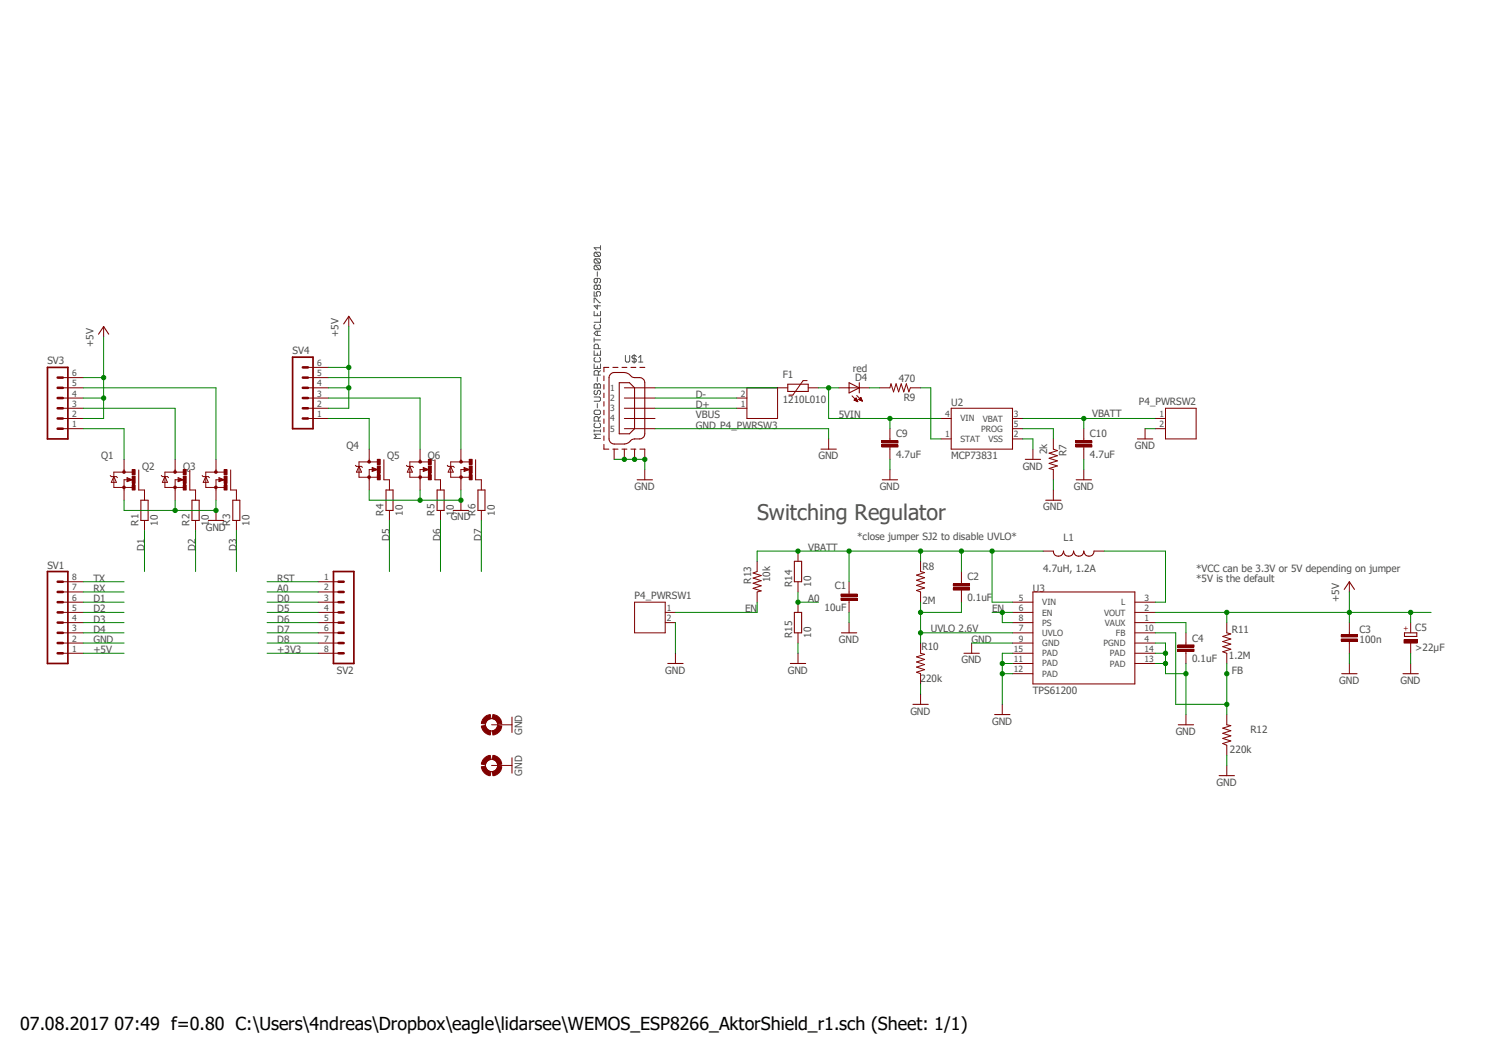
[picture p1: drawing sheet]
<svg xmlns="http://www.w3.org/2000/svg" width="297mm" height="210mm" viewBox="0 0 297 210" stroke-linecap="round" stroke-linejoin="round" font-family="sans-serif">
<path d="M8.9 48l279.1 108.8M288 48l-279.1 108.8" fill="none" stroke="#fff" stroke-width=".2"/>
<g fill="none" stroke="#505050" stroke-width=".2">
<path d="M118.2 58v.9h.6l-.2-.5 .2-.4h.5l.2 .2v.4l-.2 .3M118.4 50.2h.9l.2 .2v.4l-.2 .2M118.4 51.5h.9l.2 .2v.4l-.2 .2M118.4 52.7h.9l.2 .3v.4l-.2 .2M118.4 50.2l-.2 .2v.4l.2 .2h.9M118.4 51.5l-.2 .2v.4l.2 .2h.9M118.4 52.7l-.2 .3v.4l.2 .2h.9M118.4 52.7l.9 .9M118.4 51.5l.9 .8M118.4 50.2l.9 .8M118.8 55.4v.6l-.2 .3-.4-.3v-.4l.2-.2h.9l.2 .2v.4l-.2 .3M118.8 56.9l.2-.2 .5 .2v.5l-.2 .2-.5-.2"/>
<path d="M118.8 56.9l-.2-.2-.4 .2v.5l.2 .2 .4-.2M118.8 54.1v.8M118.8 56.9v.5M119.5 48.9v.8M119.5 49.3h-1.3l.4 .4M118.2 61.9v.9h1.3v-.9M118.2 69.8v.9h1.3v-.9M118.2 72.4v.9h1.3v-.9M118.2 76.5l.2-.2 .4 .2 .5-.2 .2 .2v.7h-1.3zM118.2 79h1.1l.2 .2v.4l-.2 .2h-1.1M118.2 60.2v-.9h.2l.9 .9h.2M118.2 67.2v.8"/>
<path d="M118.2 67.6h1.3M118.4 64.6l-.2 .2v.4l.2 .2h.9l.2-.2v-.4l-.2-.2M118.4 71.1l-.2 .2v.5l.2 .2h.9l.2-.2v-.5l-.2-.2M118.4 77.6l-.2 .3v.4l.2 .2 .4-.2v-.4l.2-.3 .5 .3v.4l-.2 .2M118.8 60.6v.9l-.6-.7h1.3M118.8 62.4v.4M118.8 65.9v.8M118.8 70.2v.5M118.8 72.8v.5M118.8 75v.9M118.8 76.5v.7M119 69.3v-.6l-.2-.2h-.4l-.2 .2v.6h1.3"/>
<path d="M119 74.6v-.7l-.2-.2h-.4l-.2 .2v.7h1.3M119.5 63.2v.9h-1.3M119.5 73.7l-.5 .4M119.5 65.9h-.9l-.4 .4 .4 .4h.9M124.4 70.7v1.1l.2 .2h.5l.2-.2v-1.1M126.2 70.5v1.7M126.6 70.9l-.2-.2h-.5l-.2 .2 .2 .4h.5l.2 .2v.3l-.2 .2h-.5l-.2-.2M127 72h.9M127 71.1l.5-.4v1.3M118.2 81.8l.2-.2h.9l.2 .2v.4l-.2 .2h-.9l-.2-.2zM118.2 85.7h1.3M118.2 85.5v.4"/>
<path d="M118.4 84.2l-.2 .2v.4l.2 .2h.9l.2-.2v-.4l-.2-.2M118.8 80.3v.8M119 83.7v-.6l-.2-.3h-.4l-.2 .3v.6h1.3M119.5 86.4h-1.3l.4 .4-.4 .4h1.3M119.5 85.5v.4M119.5 82.8l-.5 .5"/>
</g>
<path d="M19.6 66.5l1-1.6 1 1.6M27.6 93.5v4" fill="none" stroke="#800000" stroke-width=".21"/>
<g fill="none" stroke="#800000" stroke-width=".2">
<path d="M12.5 79.2h4.1M12.5 77.1h4.1M12.5 75.1h4.1M20.6 64.9v2.1M12.5 85.3h4.1M12.5 83.2h4.1M12.5 81.2h4.1M21.9 94.6l.2 .2h1.1l.2 .2M22.6 94.8l.6 1.1h-1.1zM24.7 93.4v.5M25.3 95l1 .4-1 .4zM25.4 95.4h-.7v2.1"/>
<path d="M26.3 93.9h-3.7v3h3.7M27.6 97.5h1.1M12.5 119.8h4.1M12.5 117.7h4.1M12.5 115.7h4.1M63.3 119.8h4.1M63.3 117.7h4.1M63.3 115.7h4.1M12.5 129.9h4.1M12.5 127.9h4.1M12.5 125.9h4.1M12.5 123.8h4.1"/>
<path d="M12.5 121.8h4.1M63.3 129.9h4.1M63.3 127.9h4.1M63.3 125.9h4.1M63.3 123.8h4.1M63.3 121.8h4.1"/>
</g>
<path d="M9.4 73.1h4.1v14.2h-4.1zM9.4 113.7h4.1v18.3h-4.1zM66.3 113.7h4.1v18.3h-4.1z" fill="none" stroke="#800000" stroke-width=".34"/>
<g fill="none" stroke="#800000" stroke-width=".51">
<path d="M11.5 77.1h1M11.5 79.2h1M11.5 75.1h1M11.5 81.2h1M11.5 83.2h1M11.5 85.3h1M11.5 115.7h1M11.5 117.7h1M11.5 119.8h1M67.4 115.7h1M67.4 117.7h1M67.4 119.8h1"/>
<path d="M11.5 125.9h1M11.5 127.9h1M11.5 129.9h1M11.5 121.8h1M11.5 123.8h1M67.4 125.9h1M67.4 127.9h1M67.4 129.9h1M67.4 121.8h1M67.4 123.8h1"/>
</g>
<path d="M25.4 95.2l.7 .2-.7 .2v-.2h.2" fill="none" stroke="#800000" stroke-width=".25"/>
<path d="M24.5 96.7h.3v.4h-.3z" fill-rule="evenodd" fill="#800000"/>
<path d="M24.5 96.7h.3v.4h-.3z" fill="none" stroke="#800000" stroke-width=".2"/>
<path d="M24.5 93.7h.3v.4h-.3z" fill-rule="evenodd" fill="#800000"/>
<path d="M24.5 93.7h.3v.4h-.3z" fill="none" stroke="#800000" stroke-width=".2"/>
<path d="M26.3 96.4h.6v1.1h-.6z" fill-rule="evenodd" fill="#800000"/>
<path d="M26.3 96.4h.6v1.1h-.6z" fill="none" stroke="#800000" stroke-width=".2"/>
<path d="M26.3 93.4h.6v1h-.6z" fill-rule="evenodd" fill="#800000"/>
<path d="M26.3 93.4h.6v1h-.6z" fill="none" stroke="#800000" stroke-width=".2"/>
<path d="M26.3 94.7h.6v1.4h-.6z" fill-rule="evenodd" fill="#800000"/>
<path d="M24.7 91.4v2M24.7 97.5v2M26.3 94.7h.6v1.4h-.6zM32.1 94.6l.2 .2h1l.2 .2M32.8 94.8l.5 1.1h-1zM34.8 93.4v.5M35.4 95l1 .4-1 .4zM35.6 95.4h-.8v2.1M36.4 93.9h-3.6v3h3.6M37.8 97.5h1.1" fill="none" stroke="#800000" stroke-width=".2"/>
<path d="M37.8 93.5v4" fill="none" stroke="#800000" stroke-width=".21"/>
<path d="M35.6 95.2l.6 .2-.6 .2v-.2h.1" fill="none" stroke="#800000" stroke-width=".25"/>
<path d="M34.6 96.7h.4v.4h-.4z" fill-rule="evenodd" fill="#800000"/>
<path d="M34.6 96.7h.4v.4h-.4z" fill="none" stroke="#800000" stroke-width=".2"/>
<path d="M34.6 93.7h.4v.4h-.4z" fill-rule="evenodd" fill="#800000"/>
<path d="M34.6 93.7h.4v.4h-.4z" fill="none" stroke="#800000" stroke-width=".2"/>
<path d="M36.4 96.4h.6v1.1h-.6z" fill-rule="evenodd" fill="#800000"/>
<path d="M36.4 96.4h.6v1.1h-.6z" fill="none" stroke="#800000" stroke-width=".2"/>
<path d="M36.4 93.4h.6v1h-.6z" fill-rule="evenodd" fill="#800000"/>
<path d="M36.4 93.4h.6v1h-.6z" fill="none" stroke="#800000" stroke-width=".2"/>
<path d="M36.4 94.7h.6v1.4h-.6z" fill-rule="evenodd" fill="#800000"/>
<path d="M34.8 91.4v2M34.8 97.5v2M36.4 94.7h.6v1.4h-.6zM40.2 94.6l.2 .2h1l.3 .2M40.9 94.8l.5 1.1h-1zM43 93.4v.5M43.6 95l1 .4-1 .4zM43.7 95.4h-.7v2.1M44.6 93.9h-3.7v3h3.7M45.9 97.5h1.1" fill="none" stroke="#800000" stroke-width=".2"/>
<path d="M45.9 93.5v4" fill="none" stroke="#800000" stroke-width=".21"/>
<path d="M43.7 95.2l.7 .2-.7 .2v-.2h.2" fill="none" stroke="#800000" stroke-width=".25"/>
<path d="M42.8 96.7h.3v.4h-.3z" fill-rule="evenodd" fill="#800000"/>
<path d="M42.8 96.7h.3v.4h-.3z" fill="none" stroke="#800000" stroke-width=".2"/>
<path d="M42.8 93.7h.3v.4h-.3z" fill-rule="evenodd" fill="#800000"/>
<path d="M42.8 93.7h.3v.4h-.3z" fill="none" stroke="#800000" stroke-width=".2"/>
<path d="M44.6 96.4h.6v1.1h-.6z" fill-rule="evenodd" fill="#800000"/>
<path d="M44.6 96.4h.6v1.1h-.6z" fill="none" stroke="#800000" stroke-width=".2"/>
<path d="M44.6 93.4h.6v1h-.6z" fill-rule="evenodd" fill="#800000"/>
<path d="M44.6 93.4h.6v1h-.6z" fill="none" stroke="#800000" stroke-width=".2"/>
<path d="M44.6 94.7h.6v1.4h-.6z" fill-rule="evenodd" fill="#800000"/>
<g fill="none" stroke="#800000" stroke-width=".2">
<path d="M61.3 79.2h4M61.3 77.1h4M61.3 75.1h4M61.3 73.1h4M69.4 62.9v2M28.7 97.5v2M38.9 97.5v2M43 91.4v2M43 97.5v2M44.6 94.7h.6v1.4h-.6zM47 97.5v2M61.3 83.2h4"/>
<path d="M61.3 81.2h4M70.7 92.5l.2 .3h1l.2 .2M71.4 92.8l.5 1.1h-1zM73.4 91.4v.5M74 93l1.1 .4-1.1 .4zM74.1 93.4h-.7v2M75 91.9h-3.6v3h3.7M76.4 95.4h1.1M28.7 103.5v2M38.9 103.5v2M43 101.5v2M47 103.5v2"/>
</g>
<path d="M68.4 64.4l1-1.5 1 1.5M28 99.5h1.5v4h-1.5zM38.2 99.5h1.4v4h-1.4zM46.3 99.5h1.4v4h-1.4zM76.4 91.4v4M41.4 103.5h3.1" fill="none" stroke="#800000" stroke-width=".21"/>
<path d="M58.2 71h4.1v14.3h-4.1z" fill="none" stroke="#800000" stroke-width=".34"/>
<path d="M60.2 79.2h1.1M60.2 75.1h1.1M60.2 77.1h1.1M60.2 73.1h1.1M60.2 81.2h1.1M60.2 83.2h1.1" fill="none" stroke="#800000" stroke-width=".51"/>
<path d="M74.1 93.2l.7 .2-.7 .2v-.2h.2" fill="none" stroke="#800000" stroke-width=".25"/>
<path d="M73.2 94.7h.4v.4h-.4z" fill-rule="evenodd" fill="#800000"/>
<path d="M73.2 94.7h.4v.4h-.4z" fill="none" stroke="#800000" stroke-width=".2"/>
<path d="M73.2 91.7h.4v.3h-.4z" fill-rule="evenodd" fill="#800000"/>
<path d="M73.2 91.7h.4v.3h-.4z" fill="none" stroke="#800000" stroke-width=".2"/>
<path d="M75.1 94.4h.5v1h-.5z" fill-rule="evenodd" fill="#800000"/>
<path d="M75.1 94.4h.5v1h-.5z" fill="none" stroke="#800000" stroke-width=".2"/>
<path d="M75.1 91.4h.5v1h-.5z" fill-rule="evenodd" fill="#800000"/>
<path d="M75.1 91.4h.5v1h-.5z" fill="none" stroke="#800000" stroke-width=".2"/>
<path d="M75.1 92.7h.5v1.4h-.5z" fill-rule="evenodd" fill="#800000"/>
<path d="M73.4 89.3v2.1M73.4 95.4v2.1M75.1 92.7h.5v1.4h-.5zM80.9 92.5l.1 .3h1l.3 .2M81.5 92.8l.5 1.1h-1zM83.6 91.4v.5M84.2 93l1 .4-1 .4zM84.3 93.4h-.7v2M85.2 91.9h-3.7v3h3.7M86.5 95.4h1.1" fill="none" stroke="#800000" stroke-width=".2"/>
<path d="M86.5 91.4v4" fill="none" stroke="#800000" stroke-width=".21"/>
<path d="M84.3 93.2l.7 .2-.7 .2v-.2h.2" fill="none" stroke="#800000" stroke-width=".25"/>
<path d="M83.4 94.7h.4v.4h-.4z" fill-rule="evenodd" fill="#800000"/>
<path d="M83.4 94.7h.4v.4h-.4z" fill="none" stroke="#800000" stroke-width=".2"/>
<path d="M83.4 91.7h.4v.3h-.4z" fill-rule="evenodd" fill="#800000"/>
<path d="M83.4 91.7h.4v.3h-.4z" fill="none" stroke="#800000" stroke-width=".2"/>
<path d="M85.2 94.4h.6v1h-.6z" fill-rule="evenodd" fill="#800000"/>
<path d="M85.2 94.4h.6v1h-.6z" fill="none" stroke="#800000" stroke-width=".2"/>
<path d="M85.2 91.4h.6v1h-.6z" fill-rule="evenodd" fill="#800000"/>
<path d="M85.2 91.4h.6v1h-.6z" fill="none" stroke="#800000" stroke-width=".2"/>
<path d="M85.2 92.7h.6v1.4h-.6z" fill-rule="evenodd" fill="#800000"/>
<path d="M83.6 89.3v2.1M83.6 95.4v2.1M85.2 92.7h.6v1.4h-.6zM89 92.5l.2 .3h1l.2 .2M89.7 92.8l.5 1.1h-1zM91.7 91.4v.5M92.3 93l1 .4-1 .4zM92.4 93.4h-.7v2M93.3 91.9h-3.6v3h3.6M94.6 95.4h1.2" fill="none" stroke="#800000" stroke-width=".2"/>
<path d="M94.6 91.4v4" fill="none" stroke="#800000" stroke-width=".21"/>
<path d="M92.4 93.2l.7 .2-.7 .2v-.2h.2" fill="none" stroke="#800000" stroke-width=".25"/>
<path d="M91.5 94.7h.4v.4h-.4z" fill-rule="evenodd" fill="#800000"/>
<path d="M91.5 94.7h.4v.4h-.4z" fill="none" stroke="#800000" stroke-width=".2"/>
<path d="M91.5 91.7h.4v.3h-.4z" fill-rule="evenodd" fill="#800000"/>
<path d="M91.5 91.7h.4v.3h-.4z" fill="none" stroke="#800000" stroke-width=".2"/>
<path d="M93.3 94.4h.6v1h-.6z" fill-rule="evenodd" fill="#800000"/>
<path d="M93.3 94.4h.6v1h-.6z" fill="none" stroke="#800000" stroke-width=".2"/>
<path d="M93.3 91.4h.6v1h-.6z" fill-rule="evenodd" fill="#800000"/>
<path d="M93.3 91.4h.6v1h-.6z" fill="none" stroke="#800000" stroke-width=".2"/>
<path d="M93.3 92.7h.6v1.4h-.6z" fill-rule="evenodd" fill="#800000"/>
<g fill="none" stroke="#800000" stroke-width=".2">
<path d="M146.6 79.2h2M154.7 77.1v6.1h-6.1v-6.1h8.1M160.6 75.7h-.8l-2.1 2.9h-.8M160.8 77.1h2M166.9 77.1h6.1M169.5 78.7l1.1 1.2M169.9 79.6l.7 .3M169.9 79.6l.4-.4 .3 .7M169.9 79.6h.6M170 79.5h.5M170.1 79.6h.4M170.1 79.5h.3"/>
<path d="M170.1 79.4h.3M170.2 79.3h.2M170.2 79.7h.4M170.2 79.2h.1M170.3 79.8h.3M170.4 78.7l1.1 1.1M170.5 79.8h.1M170.8 79.5l.7 .3M170.9 79.5h.5M170.9 79.4h.5M171 79.3h.4M171 79.2h.3"/>
<path d="M171.1 79.6h.3M171.2 79.1h.1M171.2 79.6h.3M171.2 79.1l-.4 .4M171.2 79.1l.3 .7M171.4 79.7h.1M171.5 79.8h.1M175 77.1h2l.2-.8 .6 1.6 .5-1.6 .5 1.6 .5-1.6 .5 1.6 .5-1.6 .5 1.6 .3-.8h2M77.5 95.4v2.1M87.6 95.4v2.1M91.7 89.3v2.1M91.7 95.4v2.1"/>
<path d="M91.7 99.5v2M93.3 92.7h.6v1.4h-.6zM95.8 95.4v2.1M146.6 81.2h2M164.8 87.3v2M175.4 88.5h3.2v.4h-3.2zM175.4 87.7h3.2v.4h-3.2zM177 85.3v2.4M177 88.9v2.5M177 93.4v2M187.2 83.2h2M187.2 87.3h2"/>
<path d="M201.4 83.2h2.1M201.4 87.3h2.1M201.4 85.3h2.1M205.5 89.3v2.1M209.5 87.3v2l.9 .3-1.7 .5 1.7 .5-1.7 .5 1.7 .6-1.7 .5 1.7 .5-1.7 .5 .8 .2v2M209.5 97.5v2M214 88.5h3.2v.4h-3.2zM214 87.7h3.2v.4h-3.2zM215.6 85.3v2.4M215.6 88.9v2.5M215.6 93.4v2M227.8 85.3v2"/>
<path d="M229.8 83.2h2.1M229.8 85.3h2.1M231.9 81.2h6.1v6.1h-6.1zM77.5 101.5v2M87.6 101.5v2M95.8 101.5v2M126.2 119.8h6.1v6.1h-6.1zM150.6 111.6v2.1l-.8 .3 1.6 .5-1.6 .5 1.6 .5-1.6 .5 1.6 .5-1.6 .5 1.6 .5-.8 .2v2.1M158.7 109.6v2M158.7 115.7v2M158.7 119.8v2M167.3 119h3.2v.4h-3.2z"/>
<path d="M167.3 118.2h3.2v.4h-3.2zM168.9 115.7v2.5M168.9 119.4v2.4M183.1 111.6v2.1l.8 .2-1.6 .5 1.6 .5-1.6 .5 1.6 .5-1.6 .5 1.6 .5-1.6 .5 .8 .3v2.1M189.7 116.9h3.2v.4h-3.2zM189.7 116.1h3.2v.4h-3.2zM191.3 113.7v2.4M191.3 117.3v2.5M201.4 119.8h4.1M207.5 109.6h2M217.6 109.6h2.1M225.8 119.8h4"/>
<path d="M268.4 115.7v2M132.3 121.8h2.1M132.3 123.8h2.1M134.4 129.9v2.1M158.7 125.9v2M158.7 129.9v2.1M168.9 123.8v2.1M183.1 127.9v2l.8 .2-1.6 .5 1.6 .5-1.6 .6 1.6 .5-1.6 .5 1.6 .5-1.6 .5 .8 .3v2M183.1 138v2.1M193.3 127.9v2M201.4 121.8h4.1M201.4 125.9h4.1"/>
<path d="M201.4 127.9h4.1M201.4 129.9h4.1M201.4 132h4.1M201.4 134h4.1M201.4 123.8h4.1M225.8 121.8h4M225.8 125.9h4M225.8 127.9h4M225.8 129.9h4M225.8 132h4M225.8 123.8h4M234.3 129.1h3.2v.4h-3.2z"/>
<path d="M234.3 128.3h3.2v.4h-3.2zM235.9 125.9v2.4M235.9 129.5v2.5M244.1 123.8v2.1l.8 .2-1.7 .5 1.7 .5-1.7 .5 1.7 .5-1.7 .5 1.7 .5-1.7 .5 .9 .3v2.1M266.8 127.1h3.2v.4h-3.2zM266.8 126.2h3.2v.5h-3.2zM268.4 123.8v2.5M268.4 127.5v2.4M268.4 132v2M199.4 140.1v2M235.9 142.1v2M244.1 142.1v2l.8 .2-1.7 .5 1.7 .5-1.7 .5 1.7 .5-1.7 .6 1.7 .5-1.7 .5 .9 .3v2"/>
<path d="M244.1 152.2v2.1"/>
</g>
<g fill="none" stroke="#800000" stroke-width=".21">
<path d="M156.7 76.4h4.1v1.5h-4.1zM168.9 76.1l2 1-2 1zM170.9 76.1v2M76.8 97.5h1.4v4h-1.4zM87 97.5h1.3v4h-1.3zM95.1 97.5h1.4v4h-1.4zM163.3 89.3h3.1M175.5 95.4h3.1M189.2 81.2h12.2v8.1h-12.2zM204 91.4h3M208 99.5h3.1M214.1 95.4h3"/>
<path d="M226.3 87.3h3M90.2 101.5h3M158 111.6h1.5v4.1h-1.5zM205.5 117.7h20.3v18.3h-20.3zM209.5 109.6a1.02 1.02 0 0 0 1.1 1 1.02 1.02 0 0 0 1-1 1 1 0 0 0 1 1 1 1 0 0 0 1-1 1.02 1.02 0 0 0 1 1 1.02 1.02 0 0 0 1-1 1.02 1.02 0 0 0 1 1 1.02 1.02 0 0 0 1-1M267.4 117.2l1-1.5 1.1 1.5M132.8 132h3.1M157.2 132h3.1M158 121.8h1.5v4.1h-1.5zM167.4 125.9h3M191.8 129.9h3M266.9 134h3.1"/>
<path d="M181.6 140.1h3.1M197.9 142.1h3M234.4 144.1h3M242.5 154.3h3.1"/>
</g>
<path d="M175.4 88.7h3.2M175.4 87.9h3.2M214 88.7h3.2M214 87.9h3.2M167.3 119.2h3.2M167.3 118.4h3.2M189.7 117.1h3.2M189.7 116.3h3.2M234.3 129.3h3.2M234.3 128.5h3.2M266.8 127.3h3.2M266.8 126.4h3.2" fill="none" stroke="#800000" stroke-width=".42"/>
<path d="M95.8 144.4l.8-.1a1.27 1.27 0 0 0 1.1 1l-.2 .9a2.1 2.1 0 0 1-1.7-1.8z" fill-rule="evenodd" fill="#800000"/>
<path d="M95.8 144.4l.8-.1a1.27 1.27 0 0 0 1.1 1l-.2 .9a2.1 2.1 0 0 1-1.7-1.8z" fill="none" stroke="#800000" stroke-width=".2"/>
<path d="M98 145.3a1.17 1.17 0 0 0 1-1l.8 .1a1.98 1.98 0 0 1-1.8 1.8z" fill-rule="evenodd" fill="#800000"/>
<path d="M98 145.3a1.17 1.17 0 0 0 1-1l.8 .1a1.98 1.98 0 0 1-1.8 1.8z" fill="none" stroke="#800000" stroke-width=".2"/>
<path d="M98 142.1a1.89 1.89 0 0 1 1.8 1.8l-.8 .1a1.17 1.17 0 0 0-1-1.1z" fill-rule="evenodd" fill="#800000"/>
<path d="M98 142.1a1.89 1.89 0 0 1 1.8 1.8l-.8 .1a1.17 1.17 0 0 0-1-1.1z" fill="none" stroke="#800000" stroke-width=".2"/>
<path d="M96.4 142.7l.4-.4 .7-.2 .2 .8a1.27 1.27 0 0 0-1.1 1.1l-.8-.1 .2-.8z" fill-rule="evenodd" fill="#800000"/>
<g fill="none" stroke="#800000" stroke-width=".2">
<path d="M96.4 142.7l.4-.4 .7-.2 .2 .8a1.27 1.27 0 0 0-1.1 1.1l-.8-.1 .2-.8zM97.8 144.1h4.1"/>
<circle cx="97.8" cy="144.1" r="1.23"/>
</g>
<path d="M101.9 142.6v3.1" fill="none" stroke="#800000" stroke-width=".21"/>
<path d="M95.8 152.5l.8-.1a1.27 1.27 0 0 0 1.1 1.1l-.2 .8a1.98 1.98 0 0 1-1.7-1.8z" fill-rule="evenodd" fill="#800000"/>
<path d="M95.8 152.5l.8-.1a1.27 1.27 0 0 0 1.1 1.1l-.2 .8a1.98 1.98 0 0 1-1.7-1.8z" fill="none" stroke="#800000" stroke-width=".2"/>
<path d="M98 153.5a1.17 1.17 0 0 0 1-1.1l.8 .1a1.89 1.89 0 0 1-1.8 1.8z" fill-rule="evenodd" fill="#800000"/>
<path d="M98 153.5a1.17 1.17 0 0 0 1-1.1l.8 .1a1.89 1.89 0 0 1-1.8 1.8z" fill="none" stroke="#800000" stroke-width=".2"/>
<path d="M98 150.2a1.9 1.9 0 0 1 1.8 1.8l-.8 .1a1.17 1.17 0 0 0-1-1.1z" fill-rule="evenodd" fill="#800000"/>
<path d="M98 150.2a1.9 1.9 0 0 1 1.8 1.8l-.8 .1a1.17 1.17 0 0 0-1-1.1z" fill="none" stroke="#800000" stroke-width=".2"/>
<path d="M96.4 150.8l.4-.3 .7-.3 .2 .8a1.27 1.27 0 0 0-1.1 1.1l-.8-.1 .2-.8z" fill-rule="evenodd" fill="#800000"/>
<g fill="none" stroke="#800000" stroke-width=".2">
<path d="M124.2 77.1h6.1M124.2 79.2h6.1M122.2 89.3v2.1M124.2 81.2h6.1M124.2 83.2h6.1M124.2 85.3h6.1M124.2 89.3v2.1M126.2 89.3v2.1M128.3 89.3v2.1M128.3 93.4v2M96.4 150.8l.4-.3 .7-.3 .2 .8a1.27 1.27 0 0 0-1.1 1.1l-.8-.1 .2-.8zM97.8 152.2h4.1"/>
<circle cx="97.8" cy="152.2" r="1.23"/>
</g>
<g fill="none" stroke="#800000" stroke-width=".21">
<path d="M120.1 74.8v.9M120.1 76.5v.9M120.1 78.2v.9M120.1 79.9v.9M121.1 73.1h-1v.9M121.6 74.3l.3-.2a4.8 4.8 0 0 1 3.2 .3 1.81 1.81 0 0 0 2.2 .7 1.06 1.06 0 0 1 1 1v10.2a.97 .97 0 0 1-1 1 1.9 1.9 0 0 0-2.2 .7 4.8 4.8 0 0 1-3.2 .3 1.1 1.1 0 0 1-.7-1v-12.2v-.3zM121.9 73.1h1M123.2 76.1h2l1 1v8.2l-1 1h-2zM123.7 73.1h1M125.5 73.1h1M127.3 73.1h1M120.1 81.6v.9"/>
<path d="M120.1 83.3v.9M120.1 85v.9M120.1 86.7v.9M120.1 88.4v.9h1M121.9 89.3h1M123.7 89.3h1M125.5 89.3h1M126.7 95.4h3.1M127.3 89.3h1M279.4 125.9h2.5v.7h-2.5zM101.9 150.7v3.1"/>
</g>
<path d="M279.3 127.2h2.6v.7h-2.6z" fill-rule="evenodd" fill="#800000"/>
<path d="M279.3 127.2h2.6v.7h-2.6zM280.6 123.8v2.1M280.6 127.9v2M280.6 132v2" fill="none" stroke="#800000" stroke-width=".2"/>
<path d="M279.1 134h3.1" fill="none" stroke="#800000" stroke-width=".21"/>
<path d="M24.7 99.5v2h18.3v-2" fill="none" stroke="#008000" stroke-width=".2"/>
<circle cx="43" cy="101.5" r=".43" fill="#008000"/>
<g fill="none" stroke="#008000" stroke-width=".2">
<path d="M34.8 99.5v2"/>
<circle cx="43" cy="101.5" r=".43"/>
</g>
<circle cx="34.8" cy="101.5" r=".43" fill="#008000"/>
<g fill="none" stroke="#008000" stroke-width=".2">
<path d="M73.4 97.5v2h18.3v-2M16.6 127.9h8.1"/>
<circle cx="34.8" cy="101.5" r=".43"/>
</g>
<circle cx="91.7" cy="99.5" r=".43" fill="#008000"/>
<g fill="none" stroke="#008000" stroke-width=".2">
<path d="M83.6 97.5v2"/>
<circle cx="91.7" cy="99.5" r=".43"/>
</g>
<circle cx="83.6" cy="99.5" r=".43" fill="#008000"/>
<g fill="none" stroke="#008000" stroke-width=".2">
<path d="M130.3 85.3h34.5v2M177 91.4v2M203.5 87.3h2v2M209.5 95.4v2.1M215.6 91.4v2M227.8 85.3h2M168.9 121.8v2M199.4 132h2M199.4 134h2M201.4 129.9h-2v10.2"/>
<circle cx="83.6" cy="99.5" r=".43"/>
</g>
<circle cx="199.4" cy="132" r=".43" fill="#008000"/>
<circle cx="199.4" cy="132" r=".43" fill="none" stroke="#008000" stroke-width=".2"/>
<circle cx="199.4" cy="134" r=".43" fill="#008000"/>
<g fill="none" stroke="#008000" stroke-width=".2">
<path d="M229.8 127.9h2.1v4.1h-2.1M229.8 129.9h2.1M268.4 129.9v2.1"/>
<circle cx="199.4" cy="134" r=".43"/>
</g>
<circle cx="231.9" cy="129.9" r=".43" fill="#008000"/>
<circle cx="231.9" cy="129.9" r=".43" fill="none" stroke="#008000" stroke-width=".2"/>
<circle cx="231.9" cy="132" r=".43" fill="#008000"/>
<g fill="none" stroke="#008000" stroke-width=".2">
<path d="M231.9 132v2h4M235.9 132v10.1"/>
<circle cx="231.9" cy="132" r=".43"/>
</g>
<circle cx="235.9" cy="134" r=".43" fill="#008000"/>
<g fill="none" stroke="#008000" stroke-width=".2">
<path d="M122.2 91.4h4M134.4 123.8v6.1M158.7 127.9v2M183.1 136v2M193.3 127.9h8.1M244.1 150.2v2"/>
<circle cx="235.9" cy="134" r=".43"/>
</g>
<circle cx="124.2" cy="91.4" r=".43" fill="#008000"/>
<g fill="none" stroke="#008000" stroke-width=".2">
<path d="M126.2 91.4h2.1"/>
<circle cx="124.2" cy="91.4" r=".43"/>
</g>
<circle cx="126.2" cy="91.4" r=".43" fill="#008000"/>
<g fill="none" stroke="#008000" stroke-width=".2">
<path d="M128.3 91.4v2"/>
<circle cx="126.2" cy="91.4" r=".43"/>
</g>
<circle cx="128.3" cy="91.4" r=".43" fill="#008000"/>
<g fill="none" stroke="#008000" stroke-width=".2">
<path d="M16.6 75.1h4M20.6 67v12.2h-4M280.6 129.9v2.1"/>
<circle cx="128.3" cy="91.4" r=".43"/>
</g>
<circle cx="20.6" cy="75.1" r=".43" fill="#008000"/>
<g fill="none" stroke="#008000" stroke-width=".2">
<path d="M20.6 79.2v4h-4"/>
<circle cx="20.6" cy="75.1" r=".43"/>
</g>
<circle cx="20.6" cy="79.2" r=".43" fill="#008000"/>
<g fill="none" stroke="#008000" stroke-width=".2">
<path d="M65.3 73.1h4.1M69.4 64.9v12.2h-4.1M16.6 129.9h8.1"/>
<circle cx="20.6" cy="79.2" r=".43"/>
</g>
<circle cx="69.4" cy="73.1" r=".43" fill="#008000"/>
<g fill="none" stroke="#008000" stroke-width=".2">
<path d="M69.4 77.1v4.1h-4.1"/>
<circle cx="69.4" cy="73.1" r=".43"/>
</g>
<circle cx="69.4" cy="77.1" r=".43" fill="#008000"/>
<g fill="none" stroke="#008000" stroke-width=".2">
<path d="M229.8 121.8h38.6v2"/>
<circle cx="69.4" cy="77.1" r=".43"/>
</g>
<circle cx="268.4" cy="121.8" r=".43" fill="#008000"/>
<g fill="none" stroke="#008000" stroke-width=".2">
<path d="M244.1 121.8v2"/>
<circle cx="268.4" cy="121.8" r=".43"/>
</g>
<circle cx="244" cy="121.8" r=".43" fill="#008000"/>
<g fill="none" stroke="#008000" stroke-width=".2">
<path d="M268.4 117.7v4.1h16.3M280.6 121.8v2"/>
<circle cx="244" cy="121.8" r=".43"/>
</g>
<circle cx="280.6" cy="121.8" r=".43" fill="#008000"/>
<g fill="none" stroke="#008000" stroke-width=".2">
<path d="M16.6 77.1h26.4v14.3M16.6 85.3h8.1v6.1M16.6 81.2h18.2v10.2M16.6 115.7h8.1M16.6 119.8h8.1M16.6 117.7h8.1M28.7 105.5v8.2M38.9 105.5v8.2M47 105.5v8.2M53.1 115.7h10.2M53.1 117.7h10.2M158.7 117.7v2.1h4.1"/>
<path d="M16.6 125.9h8.1M16.6 123.8h8.1M16.6 121.8h8.1"/>
<circle cx="280.6" cy="121.8" r=".43"/>
</g>
<circle cx="158.7" cy="119.8" r=".43" fill="#008000"/>
<g fill="none" stroke="#008000" stroke-width=".2">
<path d="M65.3 79.2h18.3v10.1M65.3 75.1h26.4v14.2M162.8 77.1h4.1M164.8 77.1v6.1h22.4M65.3 83.2h8.1v6.1M177 83.2v2.1M53.1 119.8h10.2M77.5 103.5v10.2M87.6 103.5v10.2M95.8 103.5v10.2M53.1 121.8h10.2M53.1 123.8h10.2"/>
<path d="M53.1 125.9h10.2M53.1 127.9h10.2M53.1 129.9h10.2"/>
<circle cx="158.7" cy="119.8" r=".43"/>
</g>
<circle cx="177" cy="83.2" r=".43" fill="#008000"/>
<circle cx="177" cy="83.2" r=".43" fill="none" stroke="#008000" stroke-width=".2"/>
<circle cx="164.8" cy="77.1" r=".43" fill="#008000"/>
<g fill="none" stroke="#008000" stroke-width=".2">
<path d="M203.5 83.2h26.3M215.6 83.2v2.1"/>
<circle cx="164.8" cy="77.1" r=".43"/>
</g>
<circle cx="215.6" cy="83.2" r=".43" fill="#008000"/>
<g fill="none" stroke="#008000" stroke-width=".2">
<path d="M183.1 109.6v2M191.3 109.6v4.1M197.4 109.6v10.2h4M207.5 109.6h-38.6v6.1"/>
<circle cx="215.6" cy="83.2" r=".43"/>
</g>
<circle cx="197.4" cy="109.6" r=".43" fill="#008000"/>
<circle cx="197.4" cy="109.6" r=".43" fill="none" stroke="#008000" stroke-width=".2"/>
<circle cx="191.3" cy="109.6" r=".43" fill="#008000"/>
<circle cx="191.3" cy="109.6" r=".43" fill="none" stroke="#008000" stroke-width=".2"/>
<circle cx="183.1" cy="109.6" r=".43" fill="#008000"/>
<g fill="none" stroke="#008000" stroke-width=".2">
<path d="M158.7 109.6h-8.1v2"/>
<circle cx="183.1" cy="109.6" r=".43"/>
</g>
<circle cx="168.9" cy="109.6" r=".43" fill="#008000"/>
<g fill="none" stroke="#008000" stroke-width=".2">
<path d="M158.7 109.6h10.2"/>
<circle cx="168.9" cy="109.6" r=".43"/>
</g>
<circle cx="158.7" cy="109.6" r=".43" fill="#008000"/>
<g fill="none" stroke="#008000" stroke-width=".2">
<path d="M130.3 77.1h24.4M130.3 79.2h16.3M173 77.1h2M183.1 77.1h2.1v10.2h2M130.3 81.2h16.3M203.5 85.3h6v2M183.1 119.8v8.1M191.3 119.8v2h-8.2M219.7 109.6h12.2v10.2h-2.1M183.1 125.9h18.3M229.8 123.8h6.1v2.1"/>
<circle cx="158.7" cy="109.6" r=".43"/>
</g>
<circle cx="183.1" cy="125.9" r=".43" fill="#008000"/>
<circle cx="183.1" cy="125.9" r=".43" fill="none" stroke="#008000" stroke-width=".2"/>
<circle cx="183.1" cy="121.8" r=".43" fill="#008000"/>
<g fill="none" stroke="#008000" stroke-width=".2">
<path d="M229.8 125.9h4.1v14.2h10.2M244.1 134v8.1"/>
<circle cx="183.1" cy="121.8" r=".43"/>
</g>
<circle cx="244" cy="140.1" r=".43" fill="#008000"/>
<g fill="none" stroke="#008000" stroke-width=".2">
<path d="M244.1 132v2"/>
<circle cx="244" cy="140.1" r=".43"/>
</g>
<circle cx="244" cy="134" r=".43" fill="#008000"/>
<g fill="none" stroke="#008000" stroke-width=".2">
<path d="M197.4 121.8h4M199.4 121.8v2h2"/>
<circle cx="244" cy="134" r=".43"/>
</g>
<circle cx="199.4" cy="121.8" r=".43" fill="#008000"/>
<g fill="none" stroke="#008000" stroke-width=".2">
<path d="M150.6 119.8v2h-16.2"/>
<circle cx="199.4" cy="121.8" r=".43"/>
</g>
<text font-size="4.3" fill="#505050" x="150.6" y="103.5">Switching Regulator</text>
<text font-size="3.6" x="4" y="204.9">07.08.2017 07:49 f=0.80 C:\Users\4ndreas\Dropbox\eagle\lidarsee\WEMOS_ESP8266_AktorShield_r1.sch (Sheet: 1/1)</text>
<g font-size="2" fill="#505050">
<text x="18.6" y="69" transform="rotate(-90 18.6 69)">+5V</text>
<text x="58.2" y="70.4">SV4</text>
<text x="67.4" y="67" transform="rotate(-90 67.4 67)">+5V</text>
<text x="9.4" y="72.5">SV3</text>
<text x="155.7" y="75.1">F1</text>
<text x="169.7" y="74">red</text>
<text x="170.1" y="75.7">D4</text>
<text x="178.8" y="75.9">470</text>
<text x="138.4" y="79.2">D-</text>
<text x="138.4" y="81.2">D+</text>
<text x="138.4" y="83.2">VBUS</text>
<text x="155.7" y="80.2">1210L010</text>
<text x="166.9" y="83.2">5VIN</text>
<text x="179.8" y="79.8">R9</text>
<text x="189.2" y="80.8">U2</text>
<text x="217.3" y="83">VBATT</text>
<text x="226.6" y="80.6">P4_PWRSW2</text>
<text x="68.9" y="89.3">Q4</text>
<text x="138.4" y="85.3">GND P4_PWRSW3</text>
<text x="178.3" y="87">C9</text>
<text x="216.8" y="87">C10</text>
<text x="225.8" y="89.3">GND</text>
<text x="20.2" y="91.4">Q1</text>
<text x="28.3" y="93.4">Q2</text>
<text x="36.4" y="93.4">Q3</text>
<text x="77" y="91.4">Q5</text>
<text x="85.1" y="91.4">Q6</text>
<text x="162.8" y="91.4">GND</text>
<text x="178.3" y="91.1">4.7uF</text>
<text x="189.2" y="91.4">MCP73831</text>
<text x="203.5" y="93.4">GND</text>
<text x="208.3" y="90.4" transform="rotate(-90 208.3 90.4)">2k</text>
<text x="212.2" y="90.6" transform="rotate(-90 212.2 90.6)">R7</text>
<text x="216.8" y="91.1">4.7uF</text>
<text x="126.2" y="97.5">GND</text>
<text x="175" y="97.5">GND</text>
<text x="207.5" y="101.5">GND</text>
<text x="213.6" y="97.5">GND</text>
<text x="27.6" y="104.5" transform="rotate(-90 27.6 104.5)">R1</text>
<text x="31.4" y="104.5" transform="rotate(-90 31.4 104.5)">10</text>
<text x="37.7" y="104.5" transform="rotate(-90 37.7 104.5)">R2</text>
<text x="40.9" y="105.5">GND</text>
<text x="41.5" y="104.5" transform="rotate(-90 41.5 104.5)">10</text>
<text x="45.8" y="104.5" transform="rotate(-90 45.8 104.5)">R3</text>
<text x="49.7" y="104.5" transform="rotate(-90 49.7 104.5)">10</text>
<text x="76.3" y="102.5" transform="rotate(-90 76.3 102.5)">R4</text>
<text x="77.5" y="107.6" transform="rotate(-90 77.5 107.6)">D5</text>
<text x="80.1" y="102.5" transform="rotate(-90 80.1 102.5)">10</text>
<text x="86.4" y="102.5" transform="rotate(-90 86.4 102.5)">R5</text>
<text x="87.6" y="107.6" transform="rotate(-90 87.6 107.6)">D6</text>
<text x="89.7" y="103.5">GND</text>
<text x="90.3" y="102.5" transform="rotate(-90 90.3 102.5)">10</text>
<text x="94.6" y="102.5" transform="rotate(-90 94.6 102.5)">R6</text>
<text x="95.8" y="107.6" transform="rotate(-90 95.8 107.6)">D7</text>
<text x="98.4" y="102.5" transform="rotate(-90 98.4 102.5)">10</text>
<text x="170.5" y="107.4">*close jumper SJ2 to disable UVLO*</text>
<text x="211.6" y="107.6">L1</text>
<text x="9.4" y="113.1">SV1</text>
<text x="28.7" y="109.6" transform="rotate(-90 28.7 109.6)">D1</text>
<text x="38.9" y="109.6" transform="rotate(-90 38.9 109.6)">D2</text>
<text x="47" y="109.6" transform="rotate(-90 47 109.6)">D3</text>
<text x="160.8" y="109.6">VBATT</text>
<text x="183.5" y="113.3">R8</text>
<text x="207.5" y="113.7">4.7uH, 1.2A</text>
<text x="238" y="113.7">*VCC can be 3.3V or 5V depending on jumper</text>
<text x="18.6" y="115.7">TX</text>
<text x="18.6" y="119.8">D1</text>
<text x="18.6" y="117.7">RX</text>
<text x="55.2" y="115.7">RST</text>
<text x="55.2" y="117.7">A0</text>
<text x="55.2" y="119.8">D0</text>
<text x="126.2" y="119.2">P4_PWRSW1</text>
<text x="149.4" y="116.1" transform="rotate(-90 149.4 116.1)">R13</text>
<text x="153.2" y="115.8" transform="rotate(-90 153.2 115.8)">10k</text>
<text x="157.6" y="116.7" transform="rotate(-90 157.6 116.7)">R14</text>
<text x="160.8" y="119.8">A0</text>
<text x="161.4" y="116.7" transform="rotate(-90 161.4 116.7)">10</text>
<text x="166.1" y="117.1">C1</text>
<text x="192.4" y="119.5">0.1uF</text>
<text x="192.4" y="115.4">C2</text>
<text x="205.5" y="117.7">U3</text>
<text x="238" y="115.7">*5V is the default</text>
<text x="266.4" y="119.8" transform="rotate(-90 266.4 119.8)">+5V</text>
<text x="18.6" y="125.9">D4</text>
<text x="18.6" y="123.8">D3</text>
<text x="18.6" y="121.8">D2</text>
<text x="55.2" y="121.8">D5</text>
<text x="55.2" y="123.8">D6</text>
<text x="55.2" y="125.9">D7</text>
<text x="148.2" y="121.8">EN</text>
<text x="164" y="121.6">10uF</text>
<text x="183.5" y="120.2">2M</text>
<text x="185.2" y="125.6">UVLO 2.6V</text>
<text x="197.4" y="121.8">EN</text>
<text x="245.1" y="125.9">R11</text>
<text x="270.5" y="125.9">C3</text>
<text x="281.6" y="125.5">C5</text>
<text x="18.6" y="127.9">GND</text>
<text x="18.6" y="129.9">+5V</text>
<text x="55.2" y="127.9">D8</text>
<text x="55.2" y="129.9">+3V3</text>
<text x="157.6" y="126.9" transform="rotate(-90 157.6 126.9)">R15</text>
<text x="161.4" y="126.9" transform="rotate(-90 161.4 126.9)">10</text>
<text x="166.9" y="127.9">GND</text>
<text x="183.3" y="129.3">R10</text>
<text x="191.3" y="132">GND</text>
<text x="193.3" y="127.9">GND</text>
<text x="237.2" y="131.7">0.1uF</text>
<text x="237.2" y="127.6">C4</text>
<text x="244.5" y="131.1">1.2M</text>
<text x="270.5" y="127.9">100n</text>
<text x="281.6" y="129.5">&gt;22µF</text>
<text x="67" y="134">SV2</text>
<text x="132.3" y="134">GND</text>
<text x="156.7" y="134">GND</text>
<text x="183.1" y="135.6">220k</text>
<text x="245.1" y="134">FB</text>
<text x="266.4" y="136">GND</text>
<text x="278.6" y="136">GND</text>
<text x="181.1" y="142.1">GND</text>
<text x="205.5" y="138">TPS61200</text>
<text x="103.9" y="146.2" transform="rotate(-90 103.9 146.2)">GND</text>
<text x="197.4" y="144.1">GND</text>
<text x="233.9" y="146.2">GND</text>
<text x="244.7" y="149.8">220k</text>
<text x="248.8" y="145.8">R12</text>
<text x="103.9" y="154.3" transform="rotate(-90 103.9 154.3)">GND</text>
<text x="242" y="156.3">GND</text>
</g>
<g font-size="1.7" fill="#505050">
<text x="14.4" y="76.8">5</text>
<text x="14.4" y="74.8">6</text>
<text x="63.1" y="76.8">4</text>
<text x="63.1" y="74.8">5</text>
<text x="63.1" y="72.8">6</text>
<text x="121.4" y="77.7">1</text>
<text x="14.4" y="82.9">2</text>
<text x="14.4" y="80.9">3</text>
<text x="14.4" y="78.9">4</text>
<text x="63.1" y="82.9">1</text>
<text x="63.1" y="80.9">2</text>
<text x="63.1" y="78.9">3</text>
<text x="121.4" y="79.8">2</text>
<text x="121.4" y="81.8">3</text>
<text x="121.4" y="83.8">4</text>
<text x="147.4" y="78.9">2</text>
<text x="147.4" y="80.9">1</text>
<text x="188" y="82.9">4</text>
<text x="191.1" y="83.8">VIN</text>
<text x="195.5" y="83.9">VBAT</text>
<text x="201.7" y="82.9">3</text>
<text x="230.7" y="82.9">1</text>
<text x="14.4" y="85">1</text>
<text x="121.4" y="85.9">5</text>
<text x="188" y="87">1</text>
<text x="191.1" y="87.9">STAT</text>
<text x="195.2" y="85.9">PROG</text>
<text x="196.6" y="87.9">VSS</text>
<text x="201.7" y="85">5</text>
<text x="201.7" y="87">2</text>
<text x="230.7" y="85">2</text>
<text x="14.4" y="119.5">6</text>
<text x="14.4" y="117.4">7</text>
<text x="14.4" y="115.4">8</text>
<text x="64.5" y="115.4">1</text>
<text x="64.5" y="117.4">2</text>
<text x="64.5" y="119.5">3</text>
<text x="202.6" y="119.5">5</text>
<text x="227.7" y="119.5">3</text>
<text x="14.4" y="125.6">3</text>
<text x="14.4" y="123.5">4</text>
<text x="14.4" y="121.5">5</text>
<text x="64.5" y="121.5">4</text>
<text x="64.5" y="123.5">5</text>
<text x="64.5" y="125.6">6</text>
<text x="132.6" y="123.5">2</text>
<text x="132.6" y="121.5">1</text>
<text x="202.6" y="121.5">6</text>
<text x="202.6" y="123.5">8</text>
<text x="202.6" y="125.6">7</text>
<text x="207.3" y="122.4">EN</text>
<text x="207.3" y="124.4">PS</text>
<text x="207.3" y="120.4">VIN</text>
<text x="219.6" y="122.4">VOUT</text>
<text x="219.8" y="124.5">VAUX</text>
<text x="223.1" y="120.4">L</text>
<text x="227.7" y="125.6">10</text>
<text x="227.7" y="123.5">1</text>
<text x="227.7" y="121.5">2</text>
<text x="14.4" y="129.6">1</text>
<text x="14.4" y="127.6">2</text>
<text x="64.5" y="127.6">7</text>
<text x="64.5" y="129.6">8</text>
<text x="201.7" y="129.6">15</text>
<text x="201.7" y="131.7">11</text>
<text x="202.6" y="127.6">9</text>
<text x="207.3" y="128.5">GND</text>
<text x="207.3" y="130.5">PAD</text>
<text x="207.3" y="126.4">UVLO</text>
<text x="219.5" y="128.5">PGND</text>
<text x="220.8" y="130.6">PAD</text>
<text x="222" y="126.5">FB</text>
<text x="227.7" y="131.7">13</text>
<text x="227.7" y="129.6">14</text>
<text x="227.7" y="127.6">4</text>
<text x="201.7" y="133.7">12</text>
<text x="207.3" y="132.5">PAD</text>
<text x="207.3" y="134.6">PAD</text>
<text x="220.8" y="132.6">PAD</text>
</g>
<text font-size="1.4" fill="#800000" x="280.2" y="125.5" transform="rotate(-90 280.2 125.5)">+</text>
</svg>
